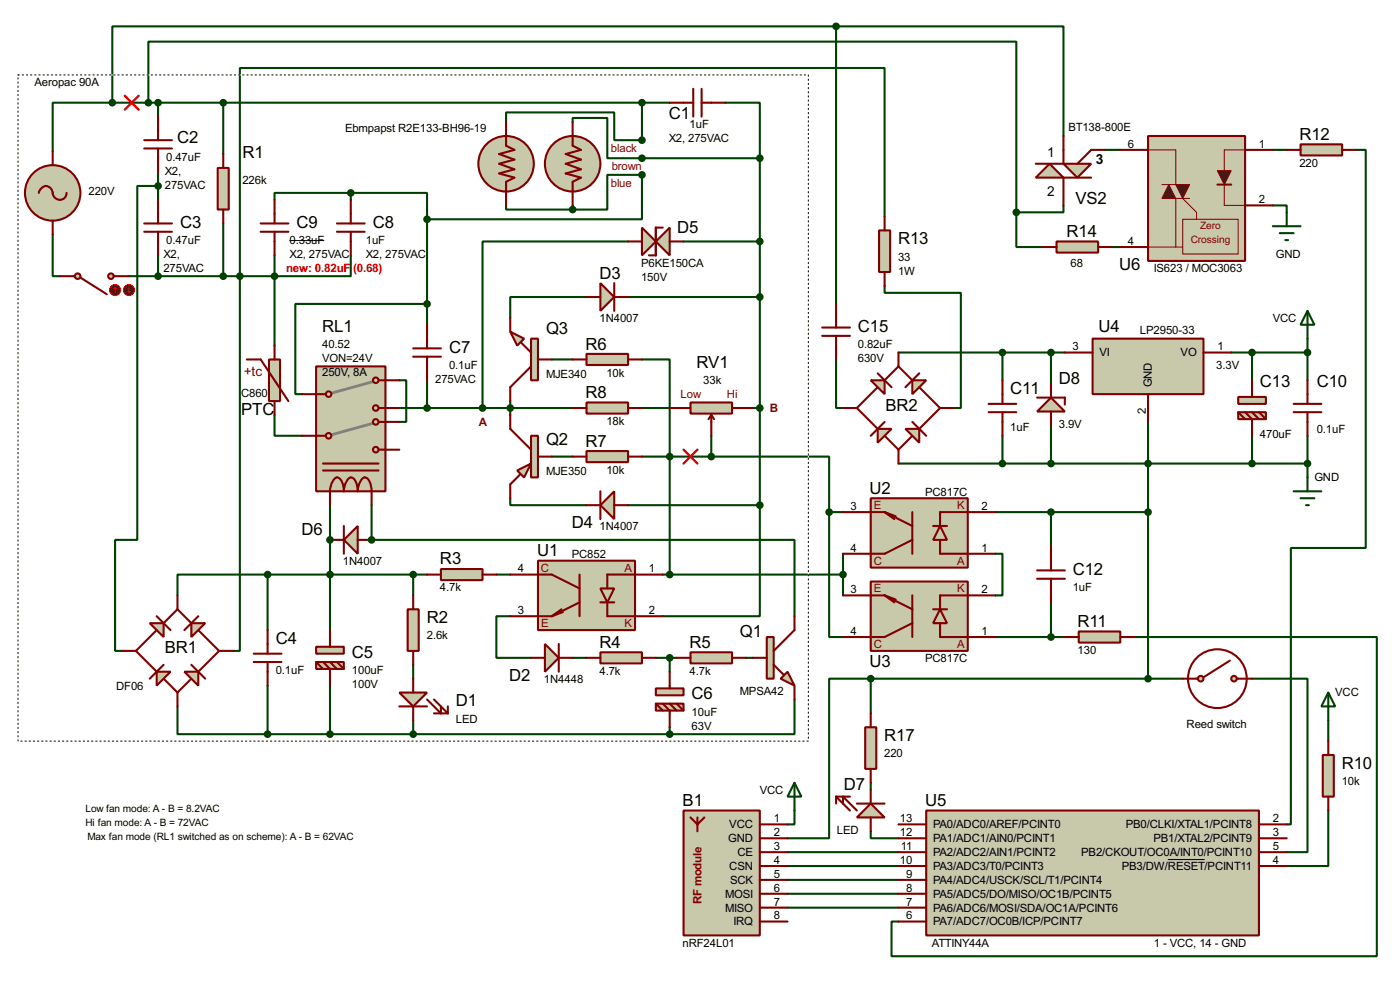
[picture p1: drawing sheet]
<svg xmlns="http://www.w3.org/2000/svg" width="256mm" height="180mm" viewBox="0 0 256 180" stroke-linecap="round" stroke-linejoin="round" font-family="sans-serif">
<g fill="none" stroke="#004000" stroke-width=".38">
<path d="M29 18.8v2.5M132.8 18.8h6.4v10.2M9.7 42.9v7.6h1.2M29 46.7v3.8h-5.4M50.3 46.7v16.5M64.3 46.7v3.8h-14M107.4 54.4h-13.9v3.8M50.3 75.9v3.9h5.1M73.2 69.6h1.2v7.6h-1.2M73.2 74.7h20.3M78.2 69.6v5.1M93.5 73.4v2.5"/>
<path d="M101.1 65.8h3.8M117.6 65.8h5.1v17.8h-5.1M137.9 74.7h1.3v17.8M68.1 92.5v6.3h77.4v14M93.5 91.2v1.3h13.9M101.1 83.6h3.8M115.1 92.5h24.1M139.2 92.5v20.3h-17.8M182.4 93.7h10.1v6.4M49 105.2h-16.5v3.8M49 105.2v10.1M49 105.2h29.2"/>
<path d="M60.5 105.2v10.1M75.7 105.2v3.8M90.9 105.2h2.6M93.5 112.8h-2.6v7.6h6.4M182.4 101.3h1.2v7.7h-1.2M32.5 129.3v5.1h16.5M49 125.5v8.9M49 134.4h73.7M60.5 125.5v8.9M75.7 121.7v2.5M75.7 131.8v2.6M104.9 120.4h2.5"/>
<path d="M120.1 120.4h3.9M122.7 120.4v2.5M122.7 133.1v1.3M136.7 120.4h1.2M145.5 128v6.4h-22.8"/>
</g>
<circle cx="68.1" cy="98.8" r=".19" fill="#004000"/>
<path d="M60.5 92.5v12.7" fill="none" stroke="#004000" stroke-width=".38"/>
<circle cx="60.5" cy="98.8" r=".19" fill="#004000"/>
<g fill="none" stroke="#004000" stroke-width=".38">
<path d="M20.6 18.8h-10.9v8.9M20.6 18.8h102.1M27.2 18.8v-11.2h159v31.3M40.9 18.8v9.4M117.6 18.8v6.9h-5.1v-5.1h-19.8v1.8M153.2 4.8h41.6v20.1M153.2 4.8h-132.6v14M153.2 4.8v50.8M29 34h-3.9v64.8h-4v20.3h1.3M29 31.5v5.1M64.3 35.3h-14v1.3M64.3 35.3h13.9v4.8"/>
<path d="M64.3 35.3v1.3M92.7 37.6v.8h12.2M104.9 22.4v-.8h6.4v7.4h27.9v45.7M104.9 38.4h6.4v-6.4h6.3v8.1h-39.4M104.9 37.6v.8M162.1 39.6v-27.2h-118.2v106.7h-1.2M186.2 38.9v6.3h4.8M194.8 37.6v1.3h-8.6M202.4 27.4h2.8M233.2 37.6h2.5v1.3M233.2 27.4h2.5M248.4 27.4h1.8v72.9h-13.7v50.6h-.8"/>
<path d="M29 50.5h21.3M40.9 40.9v9.6M78.2 55.6h-24.1v16.5h1.3M78.2 40.1v19.3M115.1 44.2h-26.7v30.5M115.1 54.4h24.1M125.2 44.2h14M162.1 52.3v1.3h13.9v21.1h-1.2M203.7 45.2h1.5M93.5 74.7h11.4M117.6 74.7h5.1M130.3 79.8v3.8"/>
<path d="M153.2 65.8v8.9h1.2M164.6 64.5h30.5M183.6 64.5v5.1M183.6 79.8v5M192.5 64.5v5.7M192.5 77.9v6.9M210.3 77.2v47M225.6 64.5h13.9M229.4 64.5v5.1M229.4 79.8v5M239.5 62v7.6M239.5 79.8v7.6"/>
<path d="M130.3 83.6h21.6v10.1M130.3 83.6h-7.6v21.6M151.9 93.7v22.9h2.5M151.9 93.7h2.5M164.6 84.8h74.9M192.5 93.7h17.8M121.4 105.2h33M154.4 101.3v7.7M182.4 116.6h12.7M192.5 110.2v6.4M207.8 116.6h44.4v58.4h-88.9v-6.3h1.3M159.5 124.2h-7.6v29.2h-7.6"/>
<path d="M159.5 124.2v6.4M159.5 124.2h57.2M229.4 124.2h10.1v31.8h-3.8M243.3 131.8v3.8M144.3 156h20.3M144.3 158.5h20.3M145.5 148.3v2.6h-1.2M159.5 152.1v1.3h5.1M159.5 143.3v1.2M243.3 148.3v10.2h-7.6M144.3 161h20.3M144.3 163.6h20.3"/>
<path d="M144.3 166.1h20.3"/>
</g>
<path d="M159.5 91.2h17.8v12.7h-17.8z" fill="#c8c8aa" stroke="#800000" stroke-width=".38"/>
<path d="M172.2 96.3l1.3 2.5h-2.6z" fill="#c8c8aa" stroke="#800000" stroke-width=".38"/>
<path d="M154.4 93.7h7.7M162.1 93.7l5 2.6M162.1 93.7l1.7 1.3M162.1 93.7l2 .8M167.1 98.8l-5 2.5h-7.7M167.1 93.7v7.6M170.9 96.3h2.6M172.2 98.8v2.5h10.2M182.4 93.7h-10.2v2.6" fill="none" stroke="#800000" stroke-width=".38"/>
<path d="M159.5 106.4h17.8v12.7h-17.8z" fill="#c8c8aa" stroke="#800000" stroke-width=".38"/>
<path d="M172.2 111.5l1.3 2.5h-2.6z" fill="#c8c8aa" stroke="#800000" stroke-width=".38"/>
<g fill="none" stroke="#800000" stroke-width=".38">
<path d="M154.4 109h7.7M162.1 109l5 2.5M162.1 109l1.7 1.2M162.1 109l2 .7M167.1 114l-5 2.6h-7.7M167.1 109v7.6M170.9 111.5h2.6M172.2 114v2.6h10.2M182.4 109h-10.2v2.5M190 104.4h5.1M190 105.9h5.1M192.5 100.1v4.3"/>
<path d="M192.5 105.9v4.3"/>
</g>
<path d="M197.6 115.6h7.6v2h-7.6z" fill="#c8c8aa" stroke="#800000" stroke-width=".38"/>
<path d="M195.1 116.6h2.5M205.2 116.6h2.6" fill="none" stroke="#800000" stroke-width=".38"/>
<circle cx="192.5" cy="93.7" r=".51" fill="#004000" stroke="#004000" stroke-width=".38"/>
<path d="M3.3 13.7h144.8v121.9h-144.8z" fill="none" stroke="#fff" stroke-width=".18"/>
<path d="M3.3 13.7h144.8v121.9h-144.8z" fill="none" stroke="#000" stroke-width=".18" stroke-dasharray=".3 .5"/>
<circle cx="9.7" cy="35.3" r="5.1" fill="#c8c8aa" stroke="#800000" stroke-width=".38"/>
<path d="M7.1 35.3a1.27 1.27 0 0 1 1.1-1.2 1.27 1.27 0 0 1 1.4 .9 1.31 1.31 0 0 0 1.1 1.5 1.31 1.31 0 0 0 1.5-1.2M9.7 27.7v2.5M9.7 40.4v2.5" fill="none" stroke="#800000" stroke-width=".38"/>
<g fill="#c8c8aa" stroke="#800000" stroke-width=".38">
<circle cx="20.3" cy="50.5" r=".51"/>
<circle cx="14.2" cy="50.5" r=".51"/>
</g>
<path d="M10.9 50.5h2.8M14.7 50.8l4.9 3M20.8 50.5h2.8" fill="none" stroke="#800000" stroke-width=".38"/>
<circle cx="21.1" cy="53.1" r="1.02" fill="#400000" stroke="#f00" stroke-width=".18"/>
<path d="M21.1 52.6l-.3 .2M21.1 52.6l.2 .2M21.1 52.6v1" fill="none" stroke="#f00" stroke-width=".18"/>
<circle cx="23.6" cy="53.1" r="1.02" fill="#400000" stroke="#f00" stroke-width=".18"/>
<path d="M23.4 53.3l.2 .3M23.6 52.6v1M23.9 53.3l-.3 .3" fill="none" stroke="#f00" stroke-width=".18"/>
<path d="M122.7 18.8h4.3M127 16.3v5M128.5 16.3v5M128.5 18.8h4.3M26.4 25.7h5.1M26.4 27.2h5.1M29 21.3v4.4M29 27.2v4.3" fill="none" stroke="#800000" stroke-width=".38"/>
<path d="M39.9 30.7h2v7.7h-2z" fill="#c8c8aa" stroke="#800000" stroke-width=".38"/>
<path d="M29 36.6v4.3M40.9 28.2v2.5M40.9 38.4v2.5M26.4 42.4h5.1M26.4 40.9h5.1M29 42.4v4.3" fill="none" stroke="#800000" stroke-width=".38"/>
<path d="M27.4 114h2.6v2.6z" fill="#c8c8aa" stroke="#800000" stroke-width=".38"/>
<path d="M28.7 112.8l2.5 2.5M28.7 115.3l-3.8 3.8 3.8 3.8M30 114l2.5-2.5 2.6 2.5M36.3 112.8l-2.5 2.5M36.3 115.3l3.8 3.8-3.8 3.8M30 121.7l-2.6 2.5M30 124.2l2.5 2.5 2.6-2.5M35.1 121.7l2.5 2.5" fill="none" stroke="#800000" stroke-width=".38"/>
<g fill="#c8c8aa" stroke="#800000" stroke-width=".38">
<path d="M33.8 122.9h2.5v2.6z"/>
<path d="M35.1 114h2.5l-2.5 2.6z"/>
<path d="M28.7 122.9h2.5l-2.5 2.6z"/>
</g>
<path d="M22.4 119.1h2.5M32.5 109v2.5M40.1 119.1h2.6M46.5 119.6h5.1M49 115.3v4.3M32.5 126.7v2.6M46.5 121.2h5.1M49 121.2v4.3" fill="none" stroke="#800000" stroke-width=".38"/>
<g fill="#004000" stroke="#004000" stroke-width=".38">
<circle cx="29" cy="18.8" r=".51"/>
<circle cx="29" cy="50.5" r=".51"/>
</g>
<g fill="#c8c8aa" stroke="#800000" stroke-width=".38">
<path d="M57.9 118.4h5.1v1.2h-5.1z"/>
<path d="M57.9 121.2h5.1v1.2h-5.1z"/>
</g>
<path d="M60.5 115.3v3.1M57.9 121.2l1.3 1.2M59.2 121.2l1.3 1.2v3.1M60.5 121.2l1.2 1.2M61.7 121.2l1.3 1.2" fill="none" stroke="#800000" stroke-width=".38"/>
<g fill="#004000" stroke="#004000" stroke-width=".38">
<circle cx="49" cy="134.4" r=".51"/>
<circle cx="49" cy="105.2" r=".51"/>
</g>
<path d="M74.7 111.5h2v7.6h-2z" fill="#c8c8aa" stroke="#800000" stroke-width=".38"/>
<path d="M75.7 109v2.5M75.7 119.1v2.6" fill="none" stroke="#800000" stroke-width=".38"/>
<path d="M73.2 126.7h5l-2.5 2.6z" fill="#c8c8aa" stroke="#800000" stroke-width=".38"/>
<path d="M73.2 129.3h5M75.7 124.2v2.5M75.7 129.3v2.5M78.2 128l2.6 2.6v-1.3M79.5 128l2.5 2.6M79.5 130.6h2.5M82 129.3v1.3" fill="none" stroke="#800000" stroke-width=".38"/>
<g fill="#004000" stroke="#004000" stroke-width=".38">
<circle cx="60.5" cy="105.2" r=".51"/>
<circle cx="60.5" cy="134.4" r=".51"/>
</g>
<path d="M80.8 104.1h7.6v2.1h-7.6z" fill="#c8c8aa" stroke="#800000" stroke-width=".38"/>
<path d="M78.2 105.2h2.6M88.4 105.2h2.5" fill="none" stroke="#800000" stroke-width=".38"/>
<circle cx="75.7" cy="105.2" r=".51" fill="#004000" stroke="#004000" stroke-width=".38"/>
<path d="M57.9 67.1h12.7v22.8h-12.7z" fill="#c8c8aa" stroke="#800000" stroke-width=".38"/>
<path d="M68.3 77.5l-7.3 2" fill="none" stroke="#808080" stroke-width=".51"/>
<g fill="#c8c8aa" stroke="#800000" stroke-width=".38">
<circle cx="60.2" cy="79.8" r=".51"/>
<circle cx="68.8" cy="77.2" r=".51"/>
</g>
<path d="M69.3 77.2h1.3" fill="none" stroke="#800000" stroke-width=".38"/>
<circle cx="68.8" cy="82.3" r=".51" fill="#c8c8aa" stroke="#800000" stroke-width=".38"/>
<path d="M57.9 79.8h1.8M59.2 86.1h10.1M59.2 84.8h10.1M60.5 89.9a2.69 2.69 0 0 1 1.2-2.5 1.49 1.49 0 0 1 1.1 1.3l.2 1.2a2.69 2.69 0 0 1 1.3-2.5 1.49 1.49 0 0 1 1.1 1.3l.1 1.2a2.69 2.69 0 0 1 1.3-2.5 1.49 1.49 0 0 1 1.1 1.3l.2 1.2M69.3 82.3h1.3" fill="none" stroke="#800000" stroke-width=".38"/>
<path d="M68.3 69.8l-7.3 2.1" fill="none" stroke="#808080" stroke-width=".51"/>
<g fill="#c8c8aa" stroke="#800000" stroke-width=".38">
<circle cx="60.2" cy="72.1" r=".51"/>
<circle cx="68.8" cy="69.6" r=".51"/>
</g>
<path d="M69.3 69.6h1.3" fill="none" stroke="#800000" stroke-width=".38"/>
<circle cx="68.8" cy="74.7" r=".51" fill="#c8c8aa" stroke="#800000" stroke-width=".38"/>
<path d="M55.4 72.1h4.3M55.4 79.8h2.5M69.3 74.7h3.9M70.6 77.2h2.6M70.6 69.6h2.6M60.5 89.9v2.6M68.1 89.9v2.6M70.6 82.3h2.6" fill="none" stroke="#800000" stroke-width=".38"/>
<path d="M98.6 102.6h17.7v12.7h-17.7z" fill="#c8c8aa" stroke="#800000" stroke-width=".38"/>
<path d="M110 107.7h2.5l-1.2 2.5z" fill="#c8c8aa" stroke="#800000" stroke-width=".38"/>
<path d="M93.5 105.2h7.6l5.1 2.5M93.5 112.8h7.6M102.9 111.5l-1.8 1.3M103.1 112l-2 .8M106.2 105.2v7.6M106.2 110.2l-5.1 2.6M110 110.2h2.5M111.3 110.2v2.6h10.1M121.4 105.2h-10.1v2.5" fill="none" stroke="#800000" stroke-width=".38"/>
<path d="M99.8 117.9l2.6 2.5-2.6 2.5z" fill="#c8c8aa" stroke="#800000" stroke-width=".38"/>
<path d="M102.4 117.9v5M97.3 120.4h2.5M102.4 120.4h2.5" fill="none" stroke="#800000" stroke-width=".38"/>
<g fill="#c8c8aa" stroke="#800000" stroke-width=".38">
<path d="M120.1 126h5.1v1.3h-5.1z"/>
<path d="M120.1 128.8h5.1v1.2h-5.1z"/>
</g>
<path d="M120.1 128.8l1.3 1.2M121.4 128.8l1.3 1.2v3.1M122.7 122.9v3.1M122.7 128.8l1.3 1.2M124 128.8l1.2 1.2" fill="none" stroke="#800000" stroke-width=".38"/>
<circle cx="75.7" cy="134.4" r=".51" fill="#004000" stroke="#004000" stroke-width=".38"/>
<path d="M110 119.4h7.6v2h-7.6z" fill="#c8c8aa" stroke="#800000" stroke-width=".38"/>
<path d="M107.4 120.4h2.6M117.6 120.4h2.5" fill="none" stroke="#800000" stroke-width=".38"/>
<path d="M143 124.2l1.3-1.3 1.2 2.6z" fill="#c8c8aa" stroke="#800000" stroke-width=".38"/>
<path d="M140.5 116.6h1.2v7.6h-1.2z" fill="#c8c8aa" stroke="#800000" stroke-width=".38"/>
<path d="M145.5 112.8v2.5l-3.8 3.8M137.9 120.4h2.6M141.7 121.7l1.8 1.7M145.5 125.5v2.5" fill="none" stroke="#800000" stroke-width=".38"/>
<circle cx="122.7" cy="134.4" r=".51" fill="#004000" stroke="#004000" stroke-width=".38"/>
<path d="M126.5 119.4h7.6v2h-7.6z" fill="#c8c8aa" stroke="#800000" stroke-width=".38"/>
<path d="M124 120.4h2.5M134.1 120.4h2.6" fill="none" stroke="#800000" stroke-width=".38"/>
<circle cx="122.7" cy="120.4" r=".51" fill="#004000" stroke="#004000" stroke-width=".38"/>
<path d="M126.5 73.7h7.6v2h-7.6z" fill="#c8c8aa" stroke="#800000" stroke-width=".38"/>
<path d="M122.7 74.7h3.8M130.3 75.9l-.5 .8M130.3 75.9l.5 .8M130.3 75.9v3.9M134.1 74.7h3.8" fill="none" stroke="#800000" stroke-width=".38"/>
<path d="M107.4 64.8h7.7v2h-7.7z" fill="#c8c8aa" stroke="#800000" stroke-width=".38"/>
<path d="M104.9 65.8h2.5M115.1 65.8h2.5" fill="none" stroke="#800000" stroke-width=".38"/>
<path d="M107.4 82.5h7.7v2.1h-7.7z" fill="#c8c8aa" stroke="#800000" stroke-width=".38"/>
<path d="M104.9 83.6h2.5M115.1 83.6h2.5" fill="none" stroke="#800000" stroke-width=".38"/>
<circle cx="139.2" cy="29" r=".51" fill="#004000" stroke="#004000" stroke-width=".38"/>
<path d="M94.7 86.1l2.6-1.3-1.3 2.6z" fill="#c8c8aa" stroke="#800000" stroke-width=".38"/>
<path d="M97.3 79.8h1.3v7.6h-1.3z" fill="#c8c8aa" stroke="#800000" stroke-width=".38"/>
<path d="M93.5 75.9v2.6l3.8 3.8M95.2 86.9l-1.7 1.7v2.6M98.6 83.6h2.5" fill="none" stroke="#800000" stroke-width=".38"/>
<path d="M93.5 60.7l2.5 1.3-1.3 1.2z" fill="#c8c8aa" stroke="#800000" stroke-width=".38"/>
<path d="M97.3 62h1.3v7.6h-1.3z" fill="#c8c8aa" stroke="#800000" stroke-width=".38"/>
<path d="M93.5 58.2v2.5M95.5 62.7l1.8 1.8M97.3 67.1l-3.8 3.8v2.5M98.6 65.8h2.5" fill="none" stroke="#800000" stroke-width=".38"/>
<path d="M110 51.8l2.5 2.6-2.5 2.5z" fill="#c8c8aa" stroke="#800000" stroke-width=".38"/>
<path d="M78.2 59.4v4.4M107.4 54.4h2.6M112.5 51.8v5.1M112.5 54.4h2.6M75.7 65.3h5.1M75.7 63.8h5.1M78.2 65.3v4.3" fill="none" stroke="#800000" stroke-width=".38"/>
<g fill="#004000" stroke="#004000" stroke-width=".38">
<circle cx="93.5" cy="74.7" r=".51"/>
<circle cx="122.7" cy="83.6" r=".51"/>
<circle cx="78.2" cy="74.7" r=".51"/>
</g>
<path d="M112.5 89.9v5.1l-2.5-2.5z" fill="#c8c8aa" stroke="#800000" stroke-width=".38"/>
<path d="M107.4 92.5h2.6M110 89.9v5.1M112.5 92.5h2.6" fill="none" stroke="#800000" stroke-width=".38"/>
<g fill="#004000" stroke="#004000" stroke-width=".38">
<circle cx="139.2" cy="92.5" r=".51"/>
<circle cx="139.2" cy="74.7" r=".51"/>
</g>
<path d="M49.3 65.8h2v7.6h-2z" fill="#c8c8aa" stroke="#800000" stroke-width=".38"/>
<path d="M50.3 36.6v4.3M64.3 36.6v4.3M47.8 42.4h5M47.8 40.9h5M50.3 42.4v4.3M61.7 42.4h5.1M61.7 40.9h5.1M64.3 42.4v4.3M45.2 65.8h2.6l5 7.6M50.3 63.2v2.6M50.3 73.4v2.5" fill="none" stroke="#800000" stroke-width=".38"/>
<path d="M53 44h6.4" fill="none" stroke="#000" stroke-width=".18"/>
<g fill="#004000" stroke="#004000" stroke-width=".38">
<circle cx="50.3" cy="50.5" r=".51"/>
<circle cx="88.4" cy="74.7" r=".51"/>
</g>
<path d="M65.5 96.3v5l-2.5-2.5z" fill="#c8c8aa" stroke="#800000" stroke-width=".38"/>
<path d="M60.5 98.8h2.5M63 96.3v5M65.5 98.8h2.6" fill="none" stroke="#800000" stroke-width=".38"/>
<g fill="#004000" stroke="#004000" stroke-width=".38">
<circle cx="68.1" cy="98.8" r=".51"/>
<circle cx="60.5" cy="98.8" r=".51"/>
<circle cx="64.3" cy="35.3" r=".51"/>
<circle cx="139.2" cy="44.2" r=".51"/>
<circle cx="139.2" cy="54.4" r=".51"/>
<circle cx="78.2" cy="55.6" r=".51"/>
<circle cx="78.2" cy="40.1" r=".51"/>
</g>
<path d="M107.4 73.7h7.7v2h-7.7z" fill="#c8c8aa" stroke="#800000" stroke-width=".38"/>
<path d="M104.9 74.7h2.5M115.1 74.7h2.5" fill="none" stroke="#800000" stroke-width=".38"/>
<path d="M169.7 148.3h60.9v22.9h-60.9z" fill="#c8c8aa" stroke="#800000" stroke-width=".38"/>
<path d="M164.6 150.9h5.1M164.6 153.4h5.1M164.6 158.5h5.1M164.6 156h5.1M230.6 150.9h5.1M230.6 153.4h5.1M230.6 158.5h5.1M230.6 156h5.1M164.6 168.7h5.1M164.6 166.1h5.1M164.6 163.6h5.1M164.6 161h5.1" fill="none" stroke="#800000" stroke-width=".38"/>
<path d="M214 157.3h6.7" fill="none" stroke="#000" stroke-width=".18"/>
<g fill="#004000" stroke="#004000" stroke-width=".38">
<circle cx="43.9" cy="50.5" r=".51"/>
<circle cx="29" cy="34" r=".51"/>
</g>
<path d="M125.2 148.3h14v22.9h-14z" fill="#c8c8aa" stroke="#800000" stroke-width=".38"/>
<path d="M126.5 149.6l1.3 1.3 1.2-1.3M127.8 149.6v2.5M139.2 153.4h5.1M139.2 156h5.1M139.2 158.5h5.1M139.2 150.9h5.1M139.2 161h5.1M139.2 163.6h5.1M139.2 166.1h5.1M139.2 168.7h5.1" fill="none" stroke="#800000" stroke-width=".38"/>
<path d="M145.5 143.3l1.3 2.5h-2.5zM145.5 143.3v5" fill="none" stroke="#004000" stroke-width=".38"/>
<path d="M242.3 138.2h2v7.6h-2z" fill="#c8c8aa" stroke="#800000" stroke-width=".38"/>
<path d="M243.3 135.6v2.6M243.3 145.8v2.5" fill="none" stroke="#800000" stroke-width=".38"/>
<path d="M200.2 62h20.3v10.1h-20.3z" fill="#c8c8aa" stroke="#800000" stroke-width=".38"/>
<path d="M195.1 64.5h5.1M210.3 72.1v5.1M220.5 64.5h5.1" fill="none" stroke="#800000" stroke-width=".38"/>
<path d="M192.5 72.8l2.6 2.5h-5.1z" fill="#c8c8aa" stroke="#800000" stroke-width=".38"/>
<path d="M190 72.8h5.1v1.2M192.5 70.2v2.6M192.5 75.3v2.6M237 75.4h5.1M237 73.9h5.1M239.5 69.6v4.3M239.5 75.4v4.4" fill="none" stroke="#800000" stroke-width=".38"/>
<circle cx="210.3" cy="84.8" r=".51" fill="#004000" stroke="#004000" stroke-width=".38"/>
<path d="M239.5 56.9l1.3 2.5h-2.5zM239.5 56.9v5.1" fill="none" stroke="#004000" stroke-width=".38"/>
<path d="M167.1 69.6h2.6l-2.6 2.5z" fill="#c8c8aa" stroke="#800000" stroke-width=".38"/>
<path d="M160.8 68.3l2.5 2.6M160.8 70.9l-3.8 3.8 3.8 3.8M162.1 77.2l-2.6 2.6M162.1 79.8l2.5 2.5 2.5-2.5M162.1 69.6l2.5-2.5 2.5 2.5M167.1 77.2l2.6 2.6M168.4 68.3l-2.5 2.6M168.4 70.9l3.8 3.8-3.8 3.8" fill="none" stroke="#800000" stroke-width=".38"/>
<g fill="#c8c8aa" stroke="#800000" stroke-width=".38">
<path d="M159.5 69.6h2.6v2.5z"/>
<path d="M160.8 78.5h2.5l-2.5 2.5z"/>
<path d="M165.9 78.5h2.5v2.5z"/>
</g>
<path d="M154.4 74.7h2.6M164.6 64.5v2.6M172.2 74.7h2.6M164.6 82.3v2.5" fill="none" stroke="#800000" stroke-width=".38"/>
<g fill="#004000" stroke="#004000" stroke-width=".38">
<circle cx="192.5" cy="64.5" r=".51"/>
<circle cx="192.5" cy="84.8" r=".51"/>
</g>
<path d="M161 42.2h2.1v7.6h-2.1z" fill="#c8c8aa" stroke="#800000" stroke-width=".38"/>
<path d="M162.1 39.6v2.6M162.1 49.8v2.5" fill="none" stroke="#800000" stroke-width=".38"/>
<path d="M237 89.9h5.1M238.3 91.2h2.5M239.3 92.5h.5M239.5 87.4v2.5" fill="none" stroke="#004000" stroke-width=".38"/>
<circle cx="229.4" cy="84.8" r=".51" fill="#004000" stroke="#004000" stroke-width=".38"/>
<path d="M159.5 147.1l2.6 2.5h-5.1z" fill="#c8c8aa" stroke="#800000" stroke-width=".38"/>
<path d="M153.2 145.8l2.5 2.5M153.2 145.8v1.3M153.2 145.8h2.5M154.4 147.1v-1.3l2.6 2.5M157 147.1h5.1M159.5 144.5v2.6M159.5 149.6v2.5" fill="none" stroke="#800000" stroke-width=".38"/>
<path d="M158.5 133.1h2v7.6h-2z" fill="#c8c8aa" stroke="#800000" stroke-width=".38"/>
<path d="M159.5 130.6v2.5M159.5 140.7v2.6" fill="none" stroke="#800000" stroke-width=".38"/>
<path d="M120.1 44.2l2.6-2.5v5z" fill="#c8c8aa" stroke="#800000" stroke-width=".38"/>
<path d="M121.4 41.7h-1.3v5" fill="none" stroke="#800000" stroke-width=".38"/>
<path d="M117.6 41.7l2.5 2.5-2.5 2.5z" fill="#c8c8aa" stroke="#800000" stroke-width=".38"/>
<path d="M115.1 44.2h2.5M120.1 41.7v5h-1.2M122.7 44.2h2.5" fill="none" stroke="#800000" stroke-width=".38"/>
<g fill="#004000" stroke="#004000" stroke-width=".38">
<circle cx="151.9" cy="93.7" r=".51"/>
<circle cx="122.7" cy="105.2" r=".51"/>
<circle cx="154.4" cy="105.2" r=".51"/>
<circle cx="192.5" cy="116.6" r=".51"/>
<circle cx="239.5" cy="64.5" r=".51"/>
</g>
<g fill="#c8c8aa" stroke="#800000" stroke-width=".38">
<path d="M226.8 72.6h5.1v1.3h-5.1z"/>
<path d="M226.8 75.4h5.1v1.3h-5.1z"/>
</g>
<g fill="none" stroke="#800000" stroke-width=".38">
<path d="M150.6 59.9h5.1M153.2 55.6v4.3M150.6 61.5h5.1M153.2 61.5v4.3M181.1 73.9h5.1M181.1 75.4h5.1M183.6 69.6v4.3M183.6 75.4v4.4M226.8 75.4l1.3 1.3M228.1 75.4l1.3 1.3v3.1M229.4 69.6v3M229.4 75.4l1.2 1.3"/>
<path d="M230.6 75.4l1.3 1.3M225.3 120.9l-4.8 3.1"/>
</g>
<g fill="#004000" stroke="#004000" stroke-width=".38">
<circle cx="229.4" cy="64.5" r=".51"/>
<circle cx="159.5" cy="124.2" r=".51"/>
<circle cx="210.3" cy="93.7" r=".51"/>
<circle cx="183.6" cy="64.5" r=".51"/>
<circle cx="183.6" cy="84.8" r=".51"/>
<circle cx="239.5" cy="84.8" r=".51"/>
</g>
<path d="M243.3 126.7l1.3 2.6h-2.5zM243.3 126.7v5.1" fill="none" stroke="#004000" stroke-width=".38"/>
<g fill="#c8c8aa" stroke="#800000" stroke-width=".38">
<circle cx="226.1" cy="124.2" r=".51"/>
<circle cx="220" cy="124.2" r=".51"/>
</g>
<g fill="none" stroke="#800000" stroke-width=".38">
<path d="M216.7 124.2h2.8M226.6 124.2h2.8"/>
<circle cx="223" cy="124.2" r="5.4"/>
</g>
<g fill="#004000" stroke="#004000" stroke-width=".38">
<circle cx="210.3" cy="124.2" r=".51"/>
<circle cx="130.3" cy="83.6" r=".51"/>
</g>
<path d="M125.2 82.3l2.6 2.5M127.8 82.3l-2.6 2.5" fill="none" stroke="#f00" stroke-width=".42"/>
<path d="M235.7 38.9v2.5M233.2 41.4h5.1M234.4 42.7h2.6M235.5 43.9h.5" fill="none" stroke="#004000" stroke-width=".38"/>
<path d="M210.3 24.9h17.8v22.9h-17.8z" fill="#c8c8aa" stroke="#800000" stroke-width=".38"/>
<path d="M216.7 40.1h10.1v6.4h-10.1z" fill="#c8c8aa" stroke="#800000" stroke-width=".18"/>
<path d="M223 31.2h2.6l-1.3 2.6z" fill="#400000" stroke="#800000" stroke-width=".18"/>
<path d="M223 33.8h2.6" fill="none" stroke="#800000" stroke-width=".38"/>
<g fill="#400000" stroke="#800000" stroke-width=".18">
<path d="M214.1 33.8l1.3 2.5h-2.5z"/>
<path d="M215.4 33.8h2.5l-1.2 2.5z"/>
</g>
<path d="M210.3 27.4h5.1v6.4h-2.5M216.7 36.3l2.5 2.6v1.2M217.9 36.3h-2.5v8.9M224.3 33.8v3.8h3.8M228.1 27.4h-3.8v3.8M210.3 45.2h6.4" fill="none" stroke="#800000" stroke-width=".18"/>
<path d="M205.2 27.4h5.1M228.1 27.4h5.1M228.1 37.6h5.1M205.2 45.2h5.1" fill="none" stroke="#800000" stroke-width=".38"/>
<path d="M238.3 26.4h7.6v2h-7.6z" fill="#c8c8aa" stroke="#800000" stroke-width=".38"/>
<path d="M235.7 27.4h2.6M245.9 27.4h2.5" fill="none" stroke="#800000" stroke-width=".38"/>
<path d="M22.9 17.5l2.5 2.6M25.4 17.5l-2.5 2.6" fill="none" stroke="#f00" stroke-width=".42"/>
<g fill="#c8c8aa" stroke="#800000" stroke-width=".38">
<path d="M189.7 32.5l2.6-2.5 2.5 2.5z"/>
<path d="M194.8 30h5.1l-2.5 2.5z"/>
</g>
<path d="M194.8 24.9v5.1h-5.1M199.9 32.5h-5.1v5.1M202.4 27.4h-2.5l-2.5 2.6" fill="none" stroke="#800000" stroke-width=".38"/>
<path d="M193.5 44.2h7.7v2h-7.7z" fill="#c8c8aa" stroke="#800000" stroke-width=".38"/>
<path d="M191 45.2h2.5M201.2 45.2h2.5" fill="none" stroke="#800000" stroke-width=".38"/>
<g fill="#004000" stroke="#004000" stroke-width=".38">
<circle cx="186.2" cy="38.9" r=".51"/>
<circle cx="20.6" cy="18.8" r=".51"/>
<circle cx="27.2" cy="18.8" r=".51"/>
<circle cx="40.9" cy="50.5" r=".51"/>
<circle cx="40.9" cy="18.8" r=".51"/>
<circle cx="153.2" cy="4.8" r=".51"/>
</g>
<circle cx="92.7" cy="30" r="5.1" fill="#c8c8aa" stroke="#800000" stroke-width=".38"/>
<path d="M92.7 22.4v4.3l1.5 .7-2.8 .8 2.8 1-2.8 .8 2.8 1-2.8 .7 2.8 .8-1.5 .8v4.3" fill="none" stroke="#800000" stroke-width=".38"/>
<circle cx="104.9" cy="30" r="5.1" fill="#c8c8aa" stroke="#800000" stroke-width=".38"/>
<path d="M104.9 22.4v4.3l1.5 .7-2.8 .8 2.8 1-2.8 .8 2.8 1-2.8 .7 2.8 .8-1.5 .8v4.3" fill="none" stroke="#800000" stroke-width=".38"/>
<g fill="#004000" stroke="#004000" stroke-width=".38">
<circle cx="104.9" cy="38.4" r=".51"/>
<circle cx="117.6" cy="18.8" r=".51"/>
<circle cx="117.6" cy="25.7" r=".51"/>
<circle cx="117.6" cy="29" r=".51"/>
<circle cx="117.6" cy="32" r=".51"/>
</g>
<g font-size="3.4">
<text x="122.5" y="21.8">C1</text>
<text x="32.5" y="26.2">C2</text>
<text x="44.4" y="29">R1</text>
<text x="238" y="25.6">R12</text>
<text x="33" y="41.7">C3</text>
<text x="54.3" y="41.7">C9</text>
<text x="68.3" y="41.7">C8</text>
<text x="197" y="37.3">VS2</text>
<text x="124" y="42.6">D5</text>
<text x="164.5" y="44.7">R13</text>
<text x="195.4" y="43.4">R14</text>
<text x="109.8" y="51">D3</text>
<text x="205" y="49.5">U6</text>
<text x="59" y="60.7">RL1</text>
<text x="82.3" y="64.6">C7</text>
<text x="100" y="61.2">Q3</text>
<text x="107.3" y="64">R6</text>
<text x="157.1" y="60.7">C15</text>
<text x="201.2" y="60.7">U4</text>
<text x="127.6" y="67.4">RV1</text>
<text x="194" y="70.3">D8</text>
<text x="230.8" y="70.9">C13</text>
<text x="241.2" y="70.9">C10</text>
<text x="44.2" y="76">PTC</text>
<text x="107.3" y="72.9">R8</text>
<text x="162.2" y="75.1">BR2</text>
<text x="185.1" y="72.2">C11</text>
<text x="100" y="81.5">Q2</text>
<text x="107.3" y="81.7">R7</text>
<text x="159.3" y="90.3">U2</text>
<text x="55.2" y="98">D6</text>
<text x="98.4" y="101.8">U1</text>
<text x="104.7" y="96.7">D4</text>
<text x="80.6" y="103.3">R3</text>
<text x="196.5" y="105.2">C12</text>
<text x="30.2" y="119.5">BR1</text>
<text x="50.5" y="117.9">C4</text>
<text x="78.2" y="114">R2</text>
<text x="109.8" y="118.5">R4</text>
<text x="126.3" y="118.5">R5</text>
<text x="135.6" y="116.6">Q1</text>
<text x="197.4" y="114.7">R11</text>
<text x="64.5" y="120.4">C5</text>
<text x="93.3" y="124.6">D2</text>
<text x="159.3" y="122.1">U3</text>
<text x="83.5" y="129.3">D1</text>
<text x="126.7" y="128">C6</text>
<text x="162" y="135.6">R17</text>
<text x="245.8" y="140.7">R10</text>
<text x="125.1" y="147.5">B1</text>
<text x="154.6" y="144.5">D7</text>
<text x="169.5" y="147.5">U5</text>
</g>
<g font-size="2.8">
<text x="191.9" y="28.8">1</text>
<text x="191.9" y="35.9">2</text>
<text x="200.7" y="30">3</text>
</g>
<text font-size="2.8" fill="#800000" x="44.7" y="68.8">+tc</text>
<g font-size="2.4" fill="#f00">
<text x="52.4" y="49.7">new: 0.82uF</text>
<text x="64.7" y="49.7">(0.68)</text>
</g>
<g font-size="2.4" fill="#800000">
<text x="87.7" y="77.9">A</text>
<text x="141" y="75.4">B</text>
<text x="128.5" y="165.5" transform="rotate(-90 128.5 165.5)">RF module</text>
</g>
<g font-size="2.3">
<text x="6.3" y="15.7">Aeropac 90A</text>
<text x="126.3" y="23.5">1uF</text>
<text x="195.7" y="24">BT138-800E</text>
<text x="30.4" y="29.4">0.47uF</text>
<text x="63.2" y="24.1">Ebmpapst R2E133-BH96-19</text>
<text x="122.5" y="26">X2, 275VAC</text>
<text x="206.6" y="27.1">6</text>
<text x="230.6" y="27.1">1</text>
<text x="16.2" y="35.8">220V</text>
<text x="30.2" y="32">X2,</text>
<text x="30.2" y="34.5">275VAC</text>
<text x="44.4" y="33.7">226k</text>
<text x="238" y="30.6">220</text>
<text x="230.6" y="37.2">2</text>
<text x="29.9" y="47.2">X2,</text>
<text x="30.4" y="44.7">0.47uF</text>
<text x="53" y="44.7">0.33uF</text>
<text x="53" y="47.2">X2, 275VAC</text>
<text x="67" y="44.7">1uF</text>
<text x="67" y="47.2">X2, 275VAC</text>
<text x="164.5" y="47.7">33</text>
<text x="206.6" y="44.8">4</text>
<text x="233.7" y="47.2">GND</text>
<text x="29.9" y="49.7">275VAC</text>
<text x="117.4" y="48.9">P6KE150CA</text>
<text x="117.4" y="51.4">150V</text>
<text x="164.5" y="50.2">1W</text>
<text x="196.1" y="48.9">68</text>
<text x="211.4" y="49.9">IS623 / MOC3063</text>
<text x="109.8" y="59">1N4007</text>
<text x="233.2" y="58.9">VCC</text>
<text x="59" y="63.7">40.52</text>
<text x="157.1" y="63.7">0.82uF</text>
<text x="196.5" y="64.1">3</text>
<text x="201.4" y="65.2">VI</text>
<text x="208.8" y="61.2">LP2950-33</text>
<text x="216.3" y="65.2">VO</text>
<text x="223" y="64.1">1</text>
<text x="59" y="66.3">VON=24V</text>
<text x="59" y="68.8">250V, 8A</text>
<text x="79.7" y="70.1">275VAC</text>
<text x="82.3" y="67.5">0.1uF</text>
<text x="100" y="69.2">MJE340</text>
<text x="111.1" y="68.9">10k</text>
<text x="128.8" y="70.3">33k</text>
<text x="157.1" y="66.3">630V</text>
<text x="211" y="70.9" transform="rotate(-90 211 70.9)">GND</text>
<text x="222.8" y="67.5">3.3V</text>
<text x="44.2" y="72.6">C860</text>
<text x="111.1" y="77.8">18k</text>
<text x="209.9" y="75.8" transform="rotate(-90 209.9 75.8)">2</text>
<text x="185.1" y="79">1uF</text>
<text x="194" y="78.3">3.9V</text>
<text x="230.8" y="80.2">470uF</text>
<text x="241.2" y="79.2">0.1uF</text>
<text x="100" y="87">MJE350</text>
<text x="111.1" y="86.7">10k</text>
<text x="240.8" y="88.1">GND</text>
<text x="155.8" y="93.3">3</text>
<text x="169.5" y="90.8">PC817C</text>
<text x="179.8" y="93.3">2</text>
<text x="109.8" y="97.1">1N4007</text>
<text x="155.8" y="101">4</text>
<text x="179.8" y="101">1</text>
<text x="62.8" y="103.4">1N4007</text>
<text x="94.9" y="104.8">4</text>
<text x="104.7" y="102.2">PC852</text>
<text x="118.9" y="104.8">1</text>
<text x="80.6" y="108.2">4.7k</text>
<text x="94.9" y="112.4">3</text>
<text x="118.9" y="112.4">2</text>
<text x="155.8" y="108.6">3</text>
<text x="179.8" y="108.6">2</text>
<text x="196.5" y="108.1">1uF</text>
<text x="78.2" y="117">2.6k</text>
<text x="155.8" y="116.2">4</text>
<text x="179.8" y="116.2">1</text>
<text x="197.4" y="119.7">130</text>
<text x="50.5" y="123.4">0.1uF</text>
<text x="64.5" y="123.4">100uF</text>
<text x="64.5" y="125.9">100V</text>
<text x="99.7" y="125">1N4448</text>
<text x="109.8" y="123.5">4.7k</text>
<text x="126.3" y="123.5">4.7k</text>
<text x="169.5" y="121.2">PC817C</text>
<text x="21.3" y="126.3">DF06</text>
<text x="126.7" y="131">10uF</text>
<text x="135.6" y="127.2">MPSA42</text>
<text x="244.6" y="127.5">VCC</text>
<text x="83.5" y="132.2">LED</text>
<text x="126.7" y="133.5">63V</text>
<text x="217.4" y="133.2">Reed switch</text>
<text x="162" y="138.6">220</text>
<text x="245.8" y="143.7">10k</text>
<text x="139.2" y="145.2">VCC</text>
<text x="133.4" y="154.1">GND</text>
<text x="133.6" y="151.6">VCC</text>
<text x="141.7" y="153">2</text>
<text x="141.7" y="155.6">3</text>
<text x="141.7" y="150.5">1</text>
<text x="153.3" y="152.6">LED</text>
<text x="164.8" y="153">12</text>
<text x="164.8" y="150.5">13</text>
<text x="165" y="155.6">11</text>
<text x="170.9" y="154.1">PA1/ADC1/AIN0/PCINT1</text>
<text x="170.9" y="151.6">PA0/ADC0/AREF/PCINT0</text>
<text x="206.2" y="151.6">PB0/CLKI/XTAL1/PCINT8</text>
<text x="211.3" y="154.1">PB1/XTAL2/PCINT9</text>
<text x="233.2" y="150.5">2</text>
<text x="233.2" y="153">3</text>
<text x="233.2" y="155.6">5</text>
<text x="133.6" y="159.2">CSN</text>
<text x="133.7" y="161.8">SCK</text>
<text x="135.1" y="156.7">CE</text>
<text x="141.7" y="158.1">4</text>
<text x="141.7" y="160.7">5</text>
<text x="164.8" y="158.1">10</text>
<text x="166" y="160.7">9</text>
<text x="170.9" y="161.8">PA4/ADC4/USCK/SCL/T1/PCINT4</text>
<text x="170.9" y="159.2">PA3/ADC3/T0/PCINT3</text>
<text x="170.9" y="156.7">PA2/ADC2/AIN1/PCINT2</text>
<text x="198.1" y="156.7">PB2/CKOUT/OC0A/INT0/PCINT10</text>
<text x="205.5" y="159.2">PB3/DW/RESET/PCINT11</text>
<text x="233.2" y="158.1">4</text>
<text x="132.8" y="164.3">MOSI</text>
<text x="132.8" y="166.8">MISO</text>
<text x="141.7" y="163.2">6</text>
<text x="141.7" y="165.7">7</text>
<text x="166" y="165.7">7</text>
<text x="166" y="163.2">8</text>
<text x="170.9" y="166.8">PA6/ADC6/MOSI/SDA/OC1A/PCINT6</text>
<text x="170.9" y="164.3">PA5/ADC5/DO/MISO/OC1B/PCINT5</text>
<text x="125.1" y="173.3">nRF24L01</text>
<text x="134.4" y="169.4">IRQ</text>
<text x="141.7" y="168.3">8</text>
<text x="166" y="168.3">6</text>
<text x="170.7" y="173.3">ATTINY44A</text>
<text x="170.9" y="169.4">PA7/ADC7/OC0B/ICP/PCINT7</text>
<text x="211.4" y="173.3">1 - VCC, 14 - GND</text>
</g>
<g font-size="2.3" fill="#800000">
<text x="111.9" y="27.9">black</text>
<text x="111.9" y="34.2">blue</text>
<text x="112.1" y="31.2">brown</text>
<text x="124.7" y="72.9">Low</text>
<text x="133.2" y="72.9">Hi</text>
<text x="160.1" y="93.2">E</text>
<text x="175.3" y="93.2">K</text>
<text x="99.1" y="104.6">C</text>
<text x="114.4" y="104.6">A</text>
<text x="160.1" y="103.3">C</text>
<text x="175.3" y="103.3">A</text>
<text x="160.1" y="108.4">E</text>
<text x="175.3" y="108.4">K</text>
<text x="99.1" y="114.8">E</text>
<text x="114.4" y="114.8">K</text>
<text x="160.1" y="118.6">C</text>
<text x="175.3" y="118.6">A</text>
</g>
<g font-size="2.1" fill="#800000">
<text x="219.9" y="42">Zero</text>
<text x="218.1" y="44.5">Crossing</text>
</g>
<g font-size="2.1">
<text x="15.7" y="148.7">Low fan mode: A - B = 8.2VAC</text>
<text x="15.7" y="151.2">Hi fan mode: A - B = 72VAC</text>
<text x="16" y="153.8">Max fan mode (RL1 switched as on scheme): A - B = 62VAC</text>
</g>
</svg>
